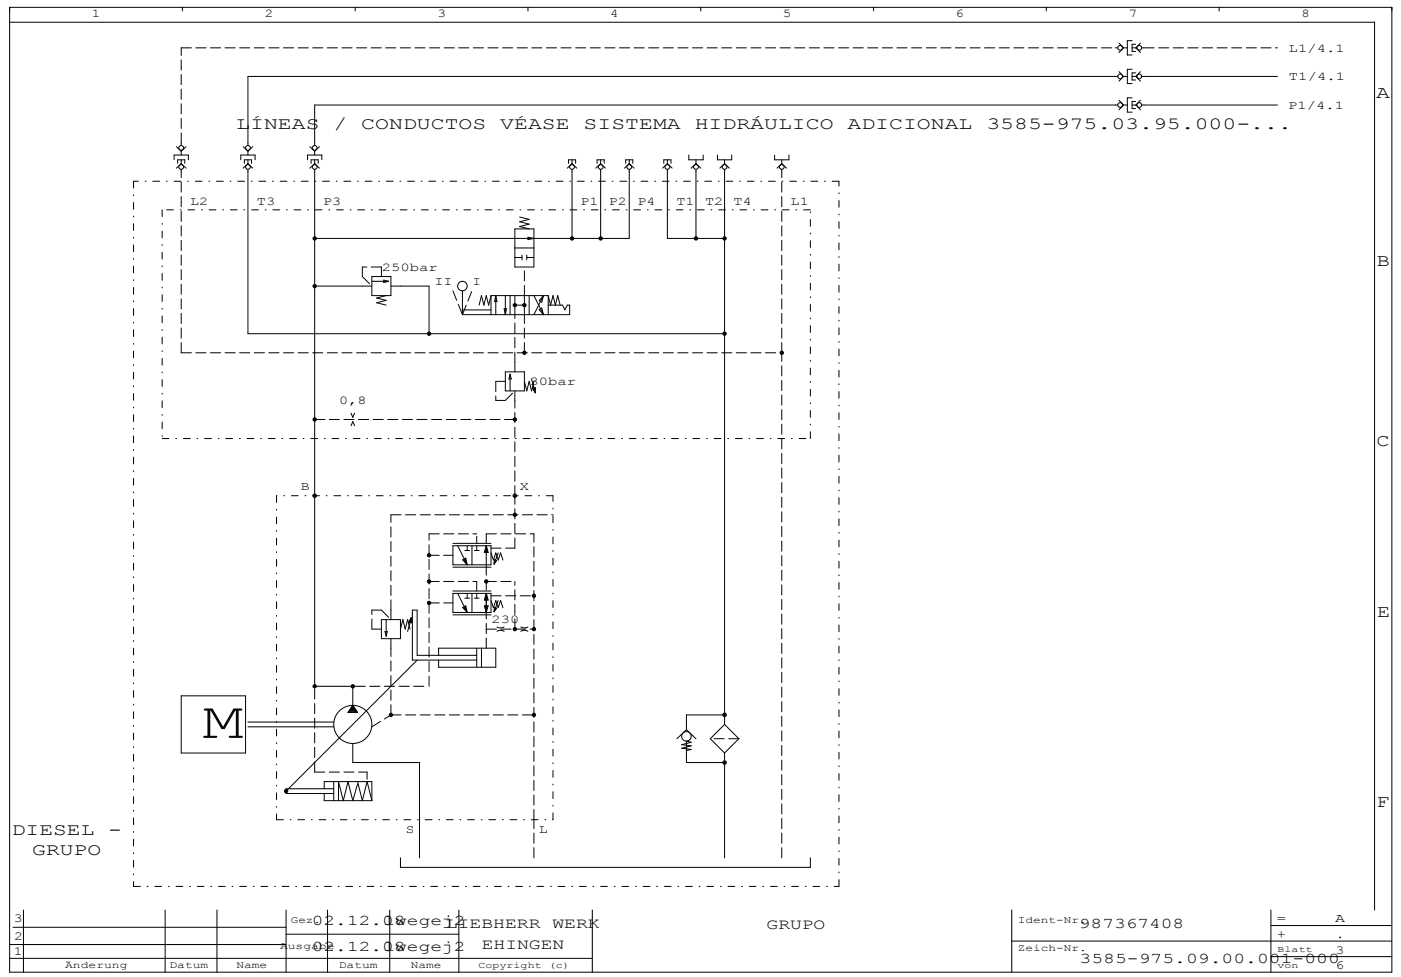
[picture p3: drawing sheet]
<svg xmlns="http://www.w3.org/2000/svg" width="582mm" height="406mm" viewBox="0 0 582 406" stroke-linecap="round" stroke-linejoin="round" font-family="sans-serif">
<g fill="none" stroke="#000" stroke-width=".42">
<path d="M4 3.1h574.2v400.9h-574.2zM4 9.2h567v369M75.8 3.1v1.4M147.6 3.1v1.4M219.3 3.1v1.4M291.1 3.1v1.4M362.9 3.1v1.4M434.6 3.1v1.4M463.4 19.9h.9M464.8 17.9l1.9 2M466.7 19.9h1.6M466.7 19.9l-1.9 2"/>
<path d="M470.3 19.9h2M470.3 16.9h-2v6h2M471.8 18.4h-1.5v3h1.5M473.8 17.9l-1.9 2 1.9 2M474.2 19.9h1M506.4 3.1v1.4M464.3 31.8h-361.3v28.7M464.8 29.8l1.9 2M466.7 31.8h1.6M466.7 31.8l-1.9 1.9M470.3 28.8h-2v5.9h2M470.3 31.8h2"/>
<path d="M471.8 30.3h-1.5v2.9h1.5M473.8 29.8l-1.9 2 1.9 1.9M474.2 31.8h56.5M75.3 59.5v1M464.3 43.6h-333.6v16.9M464.8 41.7l1.9 1.9M466.7 43.6h1.6M466.7 43.6l-1.9 2M470.3 40.7h-2v5.9h2M470.3 43.6h2M471.8 42.2h-1.5v2.9h1.5M473.8 41.7l-1.9 1.9 1.9 2"/>
<path d="M474.2 43.6h56.5M72.3 66.4v-2h5.9v2M73.3 61l2 1.8M73.3 69.9l2-1.9 2 1.9M73.8 67.9v-1.5h3v1.5M75.3 62.8v1.6M75.3 66.4v2M75.3 70.4v1M77.3 61l-2 1.8M100 66.4v-2h6v2M101 61l2 1.8M101 69.9l2-1.9 2 1.9"/>
<path d="M101.5 67.9v-1.5h3v1.5M103 62.8v1.6M103 66.4v2M103 70.4v68.3h198M105 61l-2 1.8M127.8 66.4v-2h5.9v2M128.7 61l2 1.8M128.7 69.9l2-1.9 2 1.9M129.2 67.9v-1.5h3v1.5M130.7 62.8v1.6M130.7 66.4v2M130.7 70.4v214.8h15.9v7.9"/>
<path d="M132.7 61l-2 1.8M235.7 69.9l1.9-1.9 2 1.9M236.2 67.9v-1.5h2.9v1.5M237.6 66.4v2M237.6 70.4v28.7M247.5 69.9l2-1.9 2 1.9M248 67.9v-1.5h3v1.5M249.5 66.4v2M249.5 70.4v28.7M259.4 69.9l2-1.9 2 1.9M259.9 67.9v-1.5h3v1.5M261.4 66.4v2"/>
<path d="M261.4 70.4v28.7h-130.7M275.3 69.9l1.9-1.9 2 1.9M275.8 67.9v-1.5h2.9v1.5M277.2 66.4v2M277.2 70.4v28.7h23.8M286.2 64.4v2h5.9v-2M289.1 66.4v1.6M289.1 70.4v28.7M289.1 68l-2 1.9M289.1 68l2 1.9M298 64.4v2h6v-2M301 66.4v1.6"/>
<path d="M301 70.4v230.6M301 68l-2 1.9M301 68l2 1.9M321.8 64.4v2h5.9v-2M324.8 66.4v1.6M324.8 70.4v1M324.8 68l-2 1.9M324.8 68l1.9 1.9M213.9 95.1h7.9v15.9h-7.9zM215.9 90.2l3.9 1-3.9 1 3.9 .9-3.9 1 3.9 1M219.3 98.6l2.5 .5-2.5 .5zM130.7 118.9h23.8"/>
<path d="M154.5 114.9h7.9v7.9h-7.9zM154.5 116.9h6.9M159.4 116.4l2 .5-2 .5zM162.4 118.9h15.8v19.8M213.9 103h7.9M213.9 107h2.9M216.8 106v2M218.8 106v2M218.8 107h3M160.4 122.8l-3.9 1 3.9 1-3.9 1 3.9 1M192.1 120.9v9.9h44.6v-4h-1l-1 2-1-2h-6M192.1 128.8h11.9"/>
<path d="M204 122.8v8M204 122.8h23.7M204 122.8l-1 4-1-4-1 4-1-4-1 4M206 122.8v8M206 122.8l.5 2.5h-1zM209.4 128.3h1l-.5 2.5zM209.9 122.8v8M211.9 122.8v8M213.9 122.8v8M213.9 126.8h3.9M217.8 122.8v8M219.8 122.8v8"/>
<path d="M221.8 122.8l4 8M224 128.7l1.1-.7 .7 2.8zM225.8 122.8l-4 8M225.8 122.8l-.7 2.8-1.1-.7zM227.7 122.8v8M227.7 122.8l1 4 1-4 1 4 1-4 1 4M209.9 154.5h7.9v7.9h-7.9zM211.9 155.5v6.9M211.9 155.5l.5 2h-1zM213.9 150.6v3.9M217.8 158.5l1 3.9 1-3.9 1 3.9 1-3.9M220.8 157.5l1.5 5.7"/>
<path d="M145.8 171.7l.8 1.7 .7-1.7M145.8 176.9l.8-1.7 .7 1.7M213.9 162.4v4M221.2 161.4l1.2-.3-.1 2.1zM222 162.1l.1-.7-.3 .1 .4 1.1v-1.4l-.7 .2 .8 1.8M188.1 226.8h15.9v7.9h-15.9zM188.1 235.7h15.9M188.1 225.8h15.9M190.1 226.8l4 7.9M192.2 232.6l1.3-.7 .6 2.8zM193.1 228.8h2M193.8 234l-.5-1.6-.6 .3 1.1 1.4"/>
<path d="M194.1 226.8v2M196.1 226.8v7.9M197 228.8h2M198 226.8v2M202 226.8v7.9M202 226.8l.8 2.8h-1.6zM202 226.8l.5 2.6h-1.1l.6-1.7 .2 1.5h-.5l.3-.8M204 229.8l1 2.9 1-2.9 .9 2.9 1-2.9 1 2.9M205.4 232.6l.9 .4-1 1.4zM205.6 233.5l.4-.4-.3-.1-.3 .9 .7-.9-.6-.2-.2 1.6M206.9 229.8l-1.6 4.6M158.4 257.5h8v7.9h-8z"/>
<path d="M160.4 257.5v6.9M162.4 253.5v4M170.9 256.7v2.2l-1.1-.3zM170.9 256.7l-1.6 5.7M170.9 256.7l-.9 1.8 .8 .2-.1-1.4-.4 1.1 .3 .1v-.7M188.1 246.6h15.9v7.9h-15.9zM188.1 245.6h15.9M188.1 255.5h15.9M190.1 246.6l4 7.9M192.2 252.4l1.3-.7 .6 2.8zM193.1 248.6h2M193.8 253.8l-.5-1.6-.6 .3 1.1 1.4"/>
<path d="M194.1 246.6v2M196.1 246.6v7.9M197 248.6h2M198 246.6v2M201.2 251.7h1.6l-.8 2.8zM202 246.6v7.9M202 252.9l.3-.8h-.5l.2 1.5 .6-1.7h-1.1l.5 2.6M202 246.6l.5 2.6h-1.1l.6-1.7 .2 1.5h-.5l.3-.8M202 246.6l.8 2.8h-1.6zM204 249.6l1 2.9 1-2.9 .9 2.9 1-2.9 1 2.9M205.4 252.4l.9 .4-1 1.4zM205.6 253.3l.4-.4-.3-.1-.3 .9 .7-.9-.6-.2-.2 1.6"/>
<path d="M206.9 249.6l-1.6 4.6M159.9 262.4h1l-.5 2zM162.4 265.4v4M166.4 261.4l1-3.9 .9 3.9 1-3.9 1 3.9M173.3 274.3l-54.5 54.5M182.2 272.3v-2.9h23.8v7.9h-23.8v-3M198 269.4v7.9M198 272.3h-24.7v-18.8h-2v20.8h26.7M200 269.4v7.9M206.4 262.3l1.5-.4 1.5 .4M206.4 260.6l1.5 .4 1.5-.4M216.3 262.3l1.5-.4 1.5 .4"/>
<path d="M216.3 260.6l1.5 .4 1.5-.4M75.3 289.2h26.7v23.7h-26.7zM146.6 293.1l1.9 3h-3.9zM146.6 293.4l-1.5 2.4h2.9l-1.3-2.2-1 1.9h1.9l-.9-1.5-.6 1.3h1.1l-.5-.9-.2 .7h.3l-.1-.2M301 297.1h-15.8v6.1M103 302h35.6M103 300.1h35.6M146.6 309v7.9h27.7v39.6M285.2 311.9l1.9-.5-3.9-.5 3.9-.9-3.9-.5 3.9-1-1.9-.5v8.9h15.8M285.2 303.2l-4 3.8M285.2 303.2l3.9 3.8M301 301l5.9 6-5.9 5.9"/>
<path d="M301 301l-5.9 6 5.9 5.9M301 312.9v43.6M134.7 327.8v-3h19.8v7.9M134.7 329.8v2.9h19.8M138.6 327.8h-19.8v2h19.8M138.6 324.8v7.9M148.5 324.8l2 7.9 2-7.9 2 7.9M148.5 325.8l-1.9 6.9-2-7.9-2 7.9-2-7.9v7.9M166.4 356.5v3.9h170.2v-3.9M9.7 378.2v25.8M68.6 378.2v25.8M90.1 378.2v25.8"/>
<path d="M118.8 378.2v25.8M136.1 378.2v25.8M161.9 378.2v25.8M190.6 378.2v25.8M246.1 378.2v25.8M420.3 378.2v25.8M528 378.2v25.8M4 398.3h242.1M4 392.5h114.8M5.4 385.3h113.4M118.8 388.2h71.8M420.3 391.1h157.9"/>
<path d="M528 397.5h50.2M528 384.6h50.2"/>
<circle cx="465.3" cy="19.9" r=".99"/>
<circle cx="473.3" cy="19.9" r=".99"/>
<circle cx="465.3" cy="31.8" r=".99"/>
<circle cx="473.3" cy="31.8" r=".99"/>
<circle cx="465.3" cy="43.6" r=".99"/>
<circle cx="473.3" cy="43.6" r=".99"/>
<circle cx="75.3" cy="69.4" r=".99"/>
<circle cx="75.3" cy="61.5" r=".99"/>
<circle cx="103" cy="69.4" r=".99"/>
<circle cx="103" cy="61.5" r=".99"/>
<circle cx="130.7" cy="69.4" r=".99"/>
<circle cx="130.7" cy="61.5" r=".99"/>
<circle cx="237.6" cy="69.4" r=".99"/>
<circle cx="249.5" cy="69.4" r=".99"/>
<circle cx="261.4" cy="69.4" r=".99"/>
<circle cx="277.2" cy="69.4" r=".99"/>
<circle cx="289.1" cy="69.4" r=".99"/>
<circle cx="301" cy="69.4" r=".99"/>
<circle cx="324.8" cy="69.4" r=".99"/>
<circle cx="130.7" cy="99.1" r=".5"/>
<circle cx="130.7" cy="99.1" r=".69"/>
<circle cx="130.7" cy="99.1" r=".2"/>
<circle cx="237.6" cy="99.1" r=".5"/>
<circle cx="237.6" cy="99.1" r=".69"/>
<circle cx="237.6" cy="99.1" r=".2"/>
<circle cx="249.5" cy="99.1" r=".5"/>
<circle cx="249.5" cy="99.1" r=".69"/>
<circle cx="249.5" cy="99.1" r=".2"/>
<circle cx="289.1" cy="99.1" r=".5"/>
<circle cx="289.1" cy="99.1" r=".69"/>
<circle cx="289.1" cy="99.1" r=".2"/>
<circle cx="301" cy="99.1" r=".5"/>
<circle cx="301" cy="99.1" r=".69"/>
<circle cx="301" cy="99.1" r=".2"/>
<circle cx="130.7" cy="118.9" r=".5"/>
<circle cx="130.7" cy="118.9" r=".69"/>
<circle cx="130.7" cy="118.9" r=".2"/>
<circle cx="192.1" cy="118.9" r="1.98"/>
<circle cx="178.2" cy="138.7" r=".5"/>
<circle cx="178.2" cy="138.7" r=".69"/>
<circle cx="178.2" cy="138.7" r=".2"/>
<circle cx="213.9" cy="126.8" r=".69"/>
<circle cx="213.9" cy="126.8" r=".5"/>
<circle cx="213.9" cy="126.8" r=".3"/>
<circle cx="217.8" cy="126.8" r=".69"/>
<circle cx="217.8" cy="126.8" r=".5"/>
<circle cx="217.8" cy="126.8" r=".3"/>
<circle cx="301" cy="138.7" r=".5"/>
<circle cx="301" cy="138.7" r=".69"/>
<circle cx="301" cy="138.7" r=".2"/>
<circle cx="217.8" cy="146.6" r=".69"/>
<circle cx="217.8" cy="146.6" r=".5"/>
<circle cx="217.8" cy="146.6" r=".2"/>
<circle cx="324.8" cy="146.6" r=".69"/>
<circle cx="324.8" cy="146.6" r=".5"/>
<circle cx="324.8" cy="146.6" r=".2"/>
<circle cx="130.7" cy="174.3" r=".5"/>
<circle cx="130.7" cy="174.3" r=".69"/>
<circle cx="130.7" cy="174.3" r=".2"/>
<circle cx="213.9" cy="174.3" r=".69"/>
<circle cx="213.9" cy="174.3" r=".5"/>
<circle cx="213.9" cy="174.3" r=".2"/>
<circle cx="130.7" cy="206" r=".74"/>
<circle cx="130.7" cy="206" r=".37"/>
<circle cx="213.9" cy="206" r=".74"/>
<circle cx="213.9" cy="213.9" r=".69"/>
<circle cx="213.9" cy="213.9" r=".5"/>
<circle cx="213.9" cy="206" r=".37"/>
<circle cx="213.9" cy="213.9" r=".2"/>
<circle cx="178.2" cy="230.8" r=".5"/>
<circle cx="178.2" cy="230.8" r=".69"/>
<circle cx="178.2" cy="230.8" r=".2"/>
<circle cx="178.2" cy="241.6" r=".5"/>
<circle cx="178.2" cy="250.6" r=".5"/>
<circle cx="178.2" cy="241.6" r=".69"/>
<circle cx="178.2" cy="250.6" r=".69"/>
<circle cx="178.2" cy="250.6" r=".2"/>
<circle cx="178.2" cy="241.6" r=".2"/>
<circle cx="202" cy="241.6" r=".69"/>
<circle cx="202" cy="241.6" r=".5"/>
<circle cx="202" cy="241.6" r=".2"/>
<circle cx="221.8" cy="247.6" r=".69"/>
<circle cx="221.8" cy="247.6" r=".5"/>
<circle cx="221.8" cy="247.6" r=".2"/>
<circle cx="213.9" cy="261.4" r=".69"/>
<circle cx="213.9" cy="261.4" r=".5"/>
<circle cx="213.9" cy="261.4" r=".2"/>
<circle cx="221.8" cy="261.4" r=".69"/>
<circle cx="221.8" cy="261.4" r=".5"/>
<circle cx="221.8" cy="261.4" r=".2"/>
<circle cx="130.7" cy="285.2" r=".5"/>
<circle cx="130.7" cy="285.2" r=".69"/>
<circle cx="130.7" cy="285.2" r=".2"/>
<circle cx="146.6" cy="285.2" r=".5"/>
<circle cx="146.6" cy="285.2" r=".69"/>
<circle cx="146.6" cy="285.2" r=".2"/>
<circle cx="162.4" cy="297.1" r=".5"/>
<circle cx="162.4" cy="297.1" r=".69"/>
<circle cx="162.4" cy="297.1" r=".2"/>
<circle cx="221.8" cy="297.1" r=".69"/>
<circle cx="221.8" cy="297.1" r=".5"/>
<circle cx="221.8" cy="297.1" r=".2"/>
<circle cx="301" cy="297.1" r=".37"/>
<circle cx="301" cy="297.1" r=".74"/>
<circle cx="146.6" cy="301" r="7.9"/>
<circle cx="285.2" cy="306" r="1.98"/>
<circle cx="301" cy="316.9" r=".37"/>
<circle cx="301" cy="316.9" r=".74"/>
<circle cx="118.8" cy="328.8" r=".5"/>
<circle cx="118.8" cy="328.8" r=".69"/>
<circle cx="118.8" cy="328.8" r=".2"/>
</g>
<path d="M55.5 75.3v293.1M348.5 75.3h-293M67.4 87.2v95M336.6 87.2h-269.2M67.4 182.2h269.2M336.6 182.2v-95M114.9 206v134.6M229.7 206h-114.8M114.9 340.6h114.8M229.7 340.6v-134.6M55.5 368.4h293M348.5 368.4v-293.1" fill="none" stroke="#000" stroke-width=".42" stroke-dasharray="2.8 2.8 .4 2.8"/>
<g fill="none" stroke="#000" stroke-width=".42" stroke-dasharray="4.2 1.8">
<path d="M75.3 19.9h388.1M475.2 19.9h55.5M75.3 59.5v-39.6M150.5 111v3.9M150.5 114.9l4 4M158.4 111h-7.9M158.4 114.9v-3.9M188.1 120.9l4 9.9M192.1 130.8l4-9.9M217.8 122.8v-11.8M75.3 146.6v-75.2M75.3 146.6h249.5"/>
<path d="M206 158.5v7.9M209.9 158.5h-3.9M213.9 150.6v-19.8M217.8 146.6v-15.8M324.8 146.6v-75.2M130.7 174.3h83.2M206 166.4h3.9M209.9 166.4l4-4M162.4 213.9h67.3M213.9 206v-39.6M178.2 230.8h9.9M178.2 221.8h19.8"/>
<path d="M198 225.8v-3M202 225.8v-4M202 221.8h19.8M204 227.8h9.9M213.9 227.8v-21.8M154.5 253.5h3.9M158.4 253.5l4 4M162.4 253.5v-39.6M178.2 250.6h9.9M178.2 241.6h19.8M198 245.6v-4M202 241.6h11.9"/>
<path d="M204 247.6h17.8M154.5 261.4v-7.9M158.4 261.4h-3.9M202 269.4v-35.7M202 261.4h19.8M213.9 261.4v-19.8M147.6 285.2h29.6M162.4 297.1v-27.7M162.4 297.1h59.4M178.2 285.2v-63.4M154.5 302l7.9-4.9M306.9 307h-11.8"/>
<path d="M130.7 320.8v-34.6M130.7 320.8h21.8M152.5 323.8v-3M221.8 356.5v-15.9M221.8 340.6v-118.8M324.8 356.5v-209.9"/>
</g>
<text font-size="21.4" x="84.1" y="306.6">M</text>
<g font-size="7.2">
<text x="571.7" y="40.9">A</text>
<text x="571.9" y="110.5">B</text>
<text x="571.9" y="185.2">C</text>
<text x="572.1" y="256.2">E</text>
<text x="571.8" y="335.2">F</text>
</g>
<g font-size="7.1">
<text x="98.2" y="53.8">LÍNEAS</text>
<text x="138.6" y="53.8">/</text>
<text x="150.1" y="53.8">CONDUCTOS</text>
<text x="207.8" y="53.8">VÉASE</text>
<text x="242.4" y="53.8">SISTEMA</text>
<text x="288.6" y="53.8">HIDRÁULICO</text>
<text x="352.1" y="53.8">ADICIONAL</text>
<text x="409.8" y="53.8">3585­975.03.95.000­...</text>
<text x="4.9" y="346.8">DIESEL</text>
<text x="45" y="346.8">­</text>
<text x="13.4" y="355.2">GRUPO</text>
</g>
<g font-size="6.2">
<text x="129.6" y="384.4">02.12.08</text>
<text x="159.3" y="384.4">lwegej2</text>
<text x="185.2" y="385.8">LIEBHERR</text>
<text x="229.5" y="385.8">WERK</text>
<text x="318.5" y="386.1">GRUPO</text>
<text x="448.2" y="385.8">987367408</text>
<text x="129.6" y="395.1">02.12.08</text>
<text x="159.3" y="395.1">lwegej2</text>
<text x="200.1" y="394.4">EHINGEN</text>
<text x="448.5" y="400.2">3585­975.09.00.001­000</text>
</g>
<g font-size="5.2">
<text x="5.8" y="383.3">3</text>
<text x="530.4" y="383.3">=</text>
<text x="554.6" y="383.3">A</text>
<text x="530.4" y="389.8">+</text>
<text x="555.2" y="389.8">.</text>
<text x="5.8" y="390.5">2</text>
<text x="5.7" y="397">1</text>
<text x="554.9" y="396.3">3</text>
<text x="554.7" y="402.7">6</text>
</g>
<g font-size="5">
<text x="38.1" y="7.1">1</text>
<text x="110" y="7.1">2</text>
<text x="181.7" y="7.1">3</text>
<text x="253.5" y="7.1">4</text>
<text x="325.2" y="7.1">5</text>
<text x="396.9" y="7.1">6</text>
<text x="468.9" y="7.1">7</text>
<text x="540.6" y="7.1">8</text>
<text x="535.3" y="21.4">L1/4.1</text>
<text x="535.4" y="33.3">T1/4.1</text>
<text x="535.1" y="45.2">P1/4.1</text>
<text x="78.9" y="85.1">L2</text>
<text x="106.8" y="85.1">T3</text>
<text x="134.2" y="85.1">P3</text>
<text x="241.1" y="85.1">P1</text>
<text x="253" y="85.1">P2</text>
<text x="264.9" y="85.1">P4</text>
<text x="281" y="85.1">T1</text>
<text x="292.9" y="85.1">T2</text>
<text x="304.8" y="85.1">T4</text>
<text x="328.4" y="85.1">L1</text>
<text x="158.6" y="112.5">250bar</text>
<text x="180.4" y="118.4">II</text>
<text x="196.3" y="118.4">I</text>
<text x="219.9" y="160">30bar</text>
<text x="140.9" y="167.9">0,8</text>
<text x="124.9" y="203.6">B</text>
<text x="216" y="203.6">X</text>
<text x="204.2" y="259">230</text>
<text x="168.6" y="346.1">S</text>
<text x="223.9" y="346.1">L</text>
</g>
<g font-size="4.1">
<text x="120.8" y="383.7">Gez.</text>
<text x="422.8" y="383.7">Ident­Nr.</text>
<text x="116.3" y="394.5">Ausgabe</text>
<text x="422.8" y="395.2">Zeich­Nr.</text>
<text x="27.1" y="402.4">Änderung</text>
<text x="70.4" y="402.4">Datum</text>
<text x="98.2" y="402.4">Name</text>
<text x="140.7" y="402.4">Datum</text>
<text x="170.7" y="402.4">Name</text>
</g>
<g font-size="3.7">
<text x="530.7" y="395.8">Blatt</text>
<text x="198.7" y="402.3">Copyright</text>
<text x="228" y="402.3">(c)</text>
<text x="530.7" y="402.3">von</text>
</g>
</svg>
